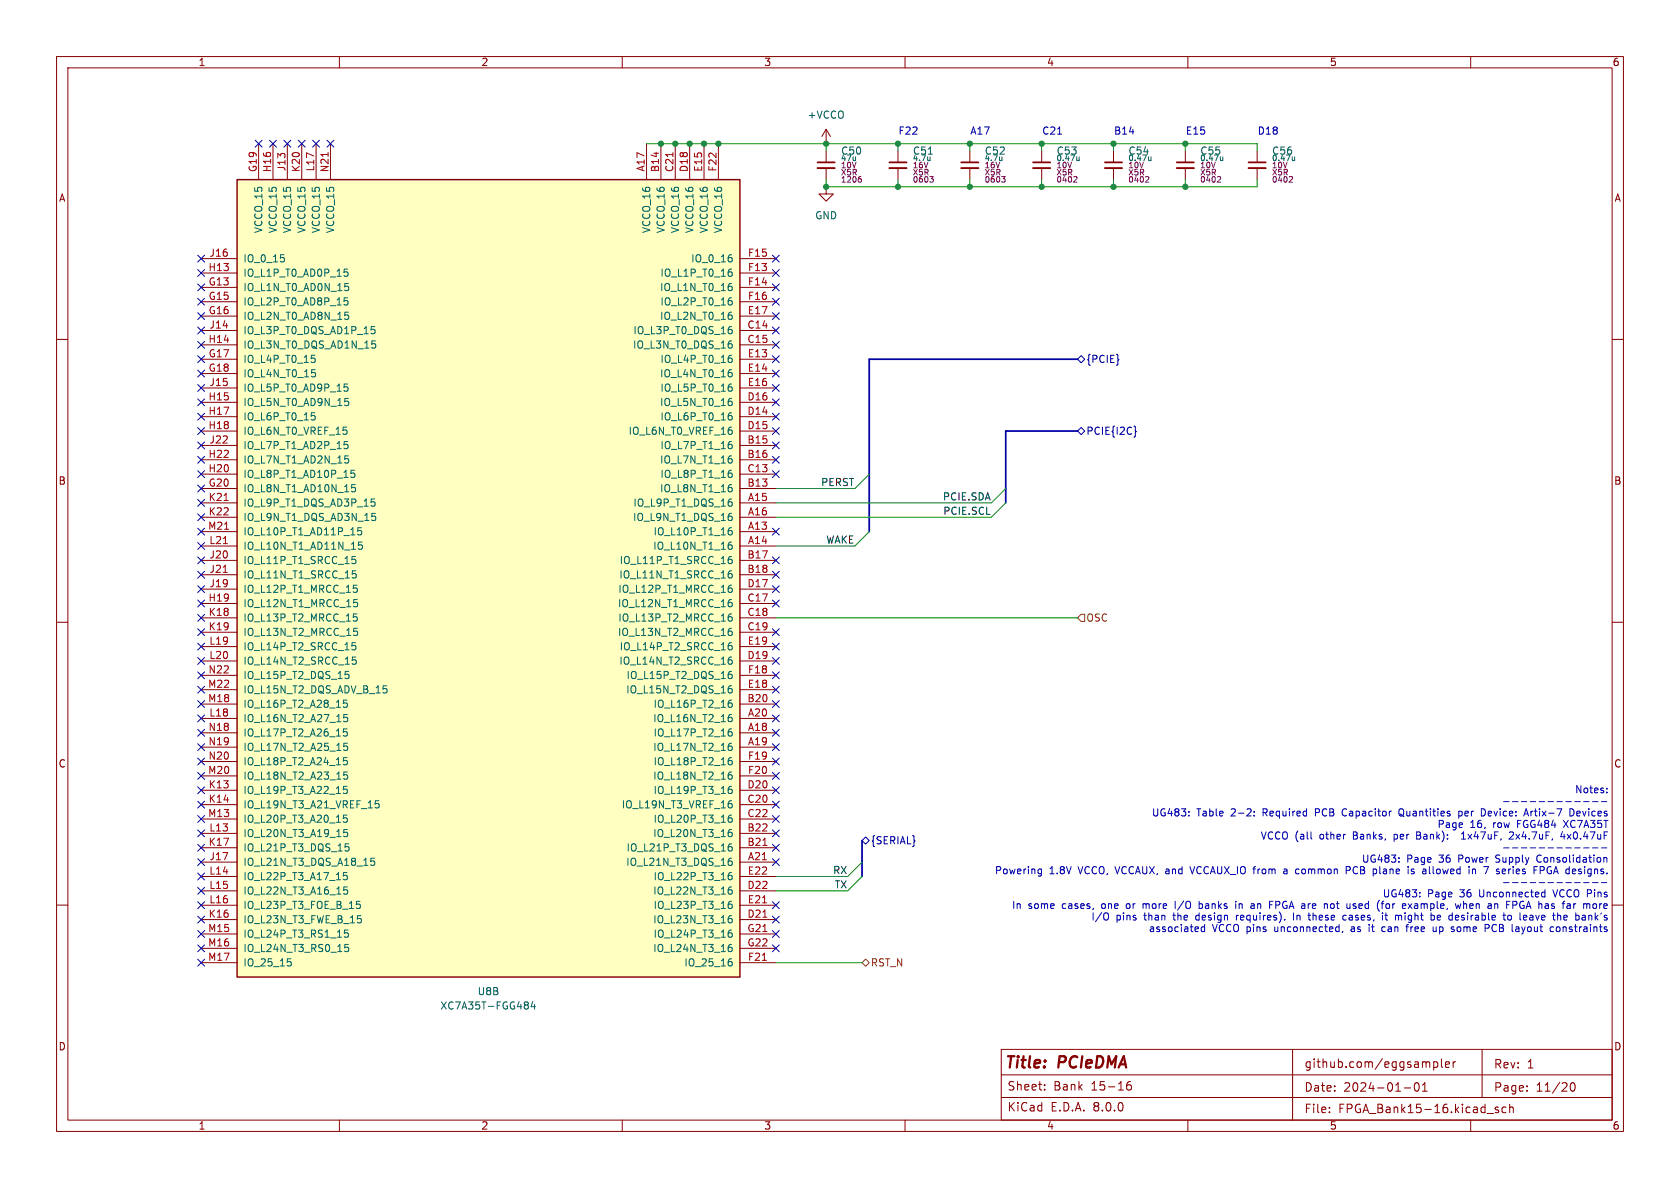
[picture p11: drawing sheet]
<svg xmlns="http://www.w3.org/2000/svg" width="297mm" height="210mm" viewBox="0 0 297 210" stroke-linecap="round" stroke-linejoin="round" font-family="sans-serif">
<g fill="none" stroke="#840000" stroke-width=".18">
<path d="M10 10h277v190h-277zM12 12h273v186h-273zM60 10v2M110 10v2M160 10v2M210 10v2M260 10v2M209.5 26.7v2M209.5 29.7v2.1M10 60h2M285 60h2M10 110h2"/>
<path d="M285 110h2M10 160h2M60 198v2M110 198v2M160 198v2M177 194h108M177 190h108M177 185.5h108v12.5h-108zM184.7 192.6v.1M184.7 191.8v.1M199.9 191.2a.59 .59 0 0 0-.7 .6v.6l.1 .2 .4 .1 .3-.1v-.5l-.1-.3h-.4l-.3 .3M210 198v2"/>
<path d="M228.5 185.5v12.5M235 196.6v.1M235 195.8v.1M248.2 192.3h1.2M250.2 191.5l.2-.1a.81 .81 0 0 1 .6 .6 .81 .81 0 0 1-.3 .8l-.2 .1a.81 .81 0 0 1-.3-1.4zM251.5 192.9h.8M251.5 191.8l.4-.4v1.5M253.5 187.7v1.5M253.5 187.8l.4-.1 .3 .3v.4l-.2 .2h-.5M254.8 187.2v1.3l.2 .2M255.5 188.2l.8-.2-.1-.2-.4-.1-.3 .2 .1 .7h.6M256.9 187.7v1"/>
<path d="M257.3 187.7l-.3 .1-.1 .2M260 198v2M262 185.5v8.5M262.9 196.8h1.1M264.9 195.8l-.4-.1-.2 .2 .1 .2 .5 .2v.3h-.6M266.2 195.8l-.4-.1-.3 .3v.4l.2 .2h.5M266.9 195.8l.2-.1 .4 .1v.9M266.9 195.2v1.5M270 192.8v.1M270 192v.1M277.8 191.5l.2-.1a.8 .8 0 0 1 .5 .7 .8 .8 0 0 1-.5 .8 .99 .99 0 0 1-.2-1.4z"/>
</g>
<path d="M208 29.7h3.1" fill="none" stroke="#840000" stroke-width=".33"/>
<path d="M208 28.7h3.1" fill="none" stroke="#840000" stroke-width=".3"/>
<path d="M216.2 27.7v.7M216.2 28.3l-.3 .1" fill="none" stroke="#006464" stroke-width=".18"/>
<path d="M215.4 31.2l.3 .1 .1 .2-.6 .7h.6" fill="none" stroke="#840084" stroke-width=".18"/>
<path d="M41.9 31.8h88.9v140.9h-88.9z" fill="#ffffc2"/>
<path d="M41.9 31.8h88.9v140.9h-88.9z" fill="none" stroke="#840000" stroke-width=".25"/>
<g fill="none" stroke="#840000" stroke-width=".18">
<path d="M45.7 25.4v6.4M48.3 25.4v6.4M50.8 25.4v6.4M53.3 25.4v6.4M55.9 25.4v6.4M58.4 25.4v6.4M114.3 25.4v6.4M116.8 25.4v6.4M119.4 25.4v6.4M121.9 25.4v6.4M124.5 25.4v6.4M127 25.4v6.4"/>
<path d="M146 33v1.3h1.3l-1.3 1.3-1.2-1.3h1.2M146 33h.1M146 22.9v2.5M146 26.7v2M146 29.7v2.1M146 22.9l-.7 1.2M146 22.9l.8 1.2M158.7 26.7v2M158.7 29.7v2.1M171.4 26.7v2M171.4 29.7v2.1M184.1 26.7v2"/>
<path d="M184.1 29.7v2.1M196.8 26.7v2M196.8 29.7v2.1M222.2 26.7v2M222.2 29.7v2.1M35.6 58.4h6.3M35.6 55.9h6.3M35.6 48.3h6.3M35.6 50.8h6.3M35.6 45.7h6.3M35.6 53.3h6.3M130.8 58.4h6.4"/>
<path d="M130.8 55.9h6.4M130.8 48.3h6.4M130.8 50.8h6.4M130.8 45.7h6.4M130.8 53.3h6.4M35.6 78.7h6.3M35.6 61h6.3M35.6 73.7h6.3M35.6 76.2h6.3M35.6 71.1h6.3M35.6 63.5h6.3M35.6 66h6.3"/>
<path d="M35.6 68.6h6.3M130.8 78.7h6.4M130.8 61h6.4M130.8 73.7h6.4M130.8 76.2h6.4M130.8 71.1h6.4M130.8 63.5h6.4M130.8 66h6.4M130.8 68.6h6.4M35.6 94h6.3M35.6 96.5h6.3M35.6 88.9h6.3"/>
<path d="M35.6 91.4h6.3M35.6 86.4h6.3M35.6 81.3h6.3M35.6 99.1h6.3M35.6 83.8h6.3M130.8 94h6.4M130.8 96.5h6.4M130.8 88.9h6.4M130.8 91.4h6.4M130.8 86.4h6.4M130.8 81.3h6.4M130.8 99.1h6.4"/>
<path d="M130.8 83.8h6.4M35.6 101.6h6.3M35.6 106.7h6.3M35.6 109.2h6.3M35.6 111.8h6.3M35.6 104.1h6.3M35.6 116.8h6.3M35.6 114.3h6.3M35.6 119.4h6.3M130.8 101.6h6.4M130.8 106.7h6.4M130.8 109.2h6.4"/>
<path d="M130.8 111.8h6.4M130.8 104.1h6.4M130.8 116.8h6.4M130.8 114.3h6.4M130.8 119.4h6.4M35.6 129.5h6.3M35.6 132.1h6.3M35.6 127h6.3M35.6 124.5h6.3M35.6 139.7h6.3M35.6 121.9h6.3M35.6 134.6h6.3"/>
<path d="M35.6 137.2h6.3M130.8 129.5h6.4M130.8 132.1h6.4M130.8 127h6.4M130.8 124.5h6.4M130.8 139.7h6.4M130.8 121.9h6.4M130.8 134.6h6.4M130.8 137.2h6.4M35.6 152.4h6.3M35.6 149.9h6.3M35.6 147.3h6.3"/>
<path d="M35.6 142.2h6.3M35.6 144.8h6.3M35.6 157.5h6.3M35.6 154.9h6.3M130.8 152.4h6.4M130.8 149.9h6.4M130.8 147.3h6.4M130.8 142.2h6.4M130.8 144.8h6.4M130.8 157.5h6.4M130.8 154.9h6.4M35.6 162.6h6.3"/>
<path d="M35.6 160h6.3M35.6 170.2h6.3M35.6 165.1h6.3M35.6 167.6h6.3M130.8 162.6h6.4M130.8 160h6.4M130.8 170.2h6.4M130.8 165.1h6.4M130.8 167.6h6.4"/>
</g>
<g fill="none" stroke="#006464" stroke-width=".18">
<path d="M164.1 27.2h.7M164.4 27.7v.7M164.4 28.3l-.1 .1M177.1 27.7v.7M177.1 28.3l-.1 .1M190.8 27.7v.7M190.8 28.3l-.3 .1M203.5 28.3l-.3 .1M203.5 27.7v.7M228.9 28.3l-.3 .1M228.9 27.7v.7M50.2 45.6v.6"/>
<path d="M60.9 47.6h.6M60.9 52.6h.6M61 55.2h.6M61 48.1h.3l.2 .2-.1 .5h-.4M61 50.1h.6M61 53.1h.3l.2 .3-.1 .5h-.4M61.1 50.6h.3l.3 .2-.2 .5-.4 .1M61.1 55.7h.3l.3 .2-.2 .5-.4 .1M65.6 57.7h.6M65.8 58.2h.3l.2 .3-.1 .4-.4 .1M129 48.1h.3l.2 .2-.1 .4-.4 .1M129 53.1l.3 .1 .2 .2-.1 .4-.4 .1"/>
<path d="M129.1 57.7h.2M129.1 55.2h.2M129.1 47.6h.2M129.1 50.1h.2M129.1 52.6h.2M129.2 50.6l.3 .2v.3l-.3 .3M129.2 55.7l.3 .2v.3l-.3 .3M129.2 58.2l.3 .3v.3l-.3 .2M129.4 45.6v.6M55.1 73h.6M55.1 62.8h.6M55.1 65.3h.6"/>
<path d="M55.2 73.5h.3l.2 .2-.1 .5h-.4M55.2 63.3h.3l.2 .2-.1 .5-.4 .1M55.5 65.8l.3 .3v.3l-.3 .2M60.7 75.5h.6M60.9 78h.6M60.9 67.9h.6M61 78.5h.3l.2 .3-.1 .5h-.4M61 70.4h.6M61 68.4h.3l.2 .2-.1 .5-.4 .1M61.1 70.9h.3l.3 .3-.2 .4-.4 .1M61.2 76.1l.2 .1-.2 .5M65.8 60.3h.6"/>
<path d="M65.9 60.8h.3l.2 .2-.1 .5h-.4M129 63.3l.3 .1 .2 .1-.1 .5-.4 .1M129 68.4h.3l.2 .2-.1 .4-.4 .2M129 73.5h.3l.2 .2-.1 .4-.4 .1M129 78.5l.3 .1 .2 .2-.1 .4-.4 .1M129.1 78h.2M129.1 60.3h.2M129.1 73h.2M129.1 70.4h.2M129.1 62.8h.2M129.1 65.3h.2M129.1 67.9h.2"/>
<path d="M129.2 60.8l.3 .2v.3l-.3 .2M129.2 65.8l.3 .3v.3l-.3 .2M129.2 70.9l.3 .3v.3l-.3 .2M129.3 76.1l.2 .1-.2 .5M61 80.6h.6M61.1 81.1h.3l.3 .2-.2 .5-.4 .1M62.2 85.7h.6M62.2 86.2h.4l.3 .2-.2 .5h-.5M62.3 98.4h.6M62.4 98.9h.3l.2 .2-.1 .5h-.4M62.7 83.1h-.6l-.1 .6 .2-.1 .4 .1 .1 .2v.4l-.2 .1-.5-.1M63.9 93.3h-.6l-.1 .6 .2-.1h.4l.2 .2-.1 .4-.2 .2-.5-.2"/>
<path d="M64 95.8h-.6l-.1 .6 .2-.1 .5 .1 .1 .2-.1 .4-.2 .1-.5-.1M65.6 88.2h.6M65.8 90.7h.6M65.8 88.7h.3l.2 .2-.1 .5-.4 .1M65.9 91.2h.3l.2 .3-.1 .5h-.4M129 93.8h.3l.2 .2-.1 .4-.4 .2M129 83.6l.3 .1 .2 .2-.1 .4-.4 .1M129 96.3l.3 .1 .2 .2-.1 .4-.4 .1M129 98.9h.3l.2 .2-.1 .4-.4 .1M129.1 88.2h.2M129.1 90.7h.2M129.1 85.7h.2"/>
<path d="M129.1 80.6h.2M129.1 83.1h.2M129.2 81.1l.3 .2v.3l-.3 .3M129.2 86.2l.3 .2v.3l-.3 .2M129.2 88.7l.3 .2v.3l-.3 .3M129.2 91.2l.3 .3v.3l-.3 .2M129.3 93.3l-.3 .1M129.3 95.8l-.3 .1M129.3 98.4h-.3M61 118.7h.7M61.2 119.2h.3l.2 .2-.1 .5-.4 .1M62.3 113.6h.6"/>
<path d="M62.3 100.9h.6M62.3 116.1h.6M62.4 114.1h.3l.2 .2-.1 .5-.4 .1M62.4 101.4h.3l.3 .2-.1 .5-.5 .1M62.4 116.6h.3l.3 .3-.1 .5h-.5M62.5 108.5h.6M62.5 103.4h.6M62.6 106h.6M62.6 111.1h.6M62.6 109h.3l.3 .3-.2 .4-.4 .1M62.6 103.9h.3l.3 .3-.2 .5h-.4M62.7 106.5h.3l.2 .2v.4l-.5 .2"/>
<path d="M62.7 111.6h.3l.2 .2v.4l-.5 .1M129 101.4l.3 .1 .2 .1-.1 .5-.4 .1M129 103.9l.3 .1 .2 .2-.1 .4-.4 .1M129 106.5h.3l.2 .2-.1 .4-.4 .2M129 109l.3 .1 .2 .2-.1 .4-.4 .1M129 111.6h.3l.2 .2-.1 .4-.4 .1M129 114.1l.3 .1 .2 .1-.1 .5-.4 .1M129 116.6l.3 .1 .2 .2-.1 .4-.4 .1M129 119.2h.3l.2 .2-.1 .4-.4 .2M129.3 100.9l-.3 .1M129.3 106l-.3 .1M129.3 108.5l-.3 .1"/>
<path d="M129.3 111.1h-.3M129.3 103.4l-.3 .1M129.3 116.1l-.3 .1M129.3 113.6l-.3 .1M129.3 118.7l-.3 .1M61.4 128.8h-.7v.7l.2-.2 .4 .1 .1 .2v.4l-.2 .1-.5-.1M61.4 123.8h-.7v.6l.2-.1h.4l.1 .2v.4l-.2 .1-.5-.1M61.4 139h-.7v.6l.2-.1 .4 .1 .1 .1v.5l-.2 .1-.5-.1M61.4 133.9h-.7v.6l.2-.1 .4 .1 .1 .2v.4l-.2 .1-.5-.1M61.4 131.4h-.6l-.1 .6 .2-.1h.5l.1 .2-.1 .4-.2 .2-.5-.2M61.4 126.3h-.6l-.1 .6 .2-.1 .5 .1 .1 .1-.1 .5-.2 .1-.5-.1M61.4 136.5h-.6l-.1 .6 .2-.1h.5l.1 .2-.1 .4-.2 .1-.5-.1"/>
<path d="M67.8 121.2h.6M67.9 121.7h.3l.2 .3-.1 .4-.4 .1M129 121.7l.3 .1 .2 .2-.1 .4-.4 .1M129 124.3h.3l.2 .2-.1 .4-.4 .1M129 126.8l.3 .1 .2 .1-.1 .5-.4 .1M129 129.3l.3 .1 .2 .2-.1 .4-.4 .1M129 131.9h.3l.2 .2-.1 .4-.4 .2M129 134.4l.3 .1 .2 .2-.1 .4-.4 .1M129 137h.3l.2 .2-.1 .4-.4 .1M129 139.5l.3 .1 .2 .1-.1 .5-.4 .1M129.3 128.8l-.3 .1M129.3 131.4l-.3 .1"/>
<path d="M129.3 126.3l-.3 .1M129.3 123.8h-.3M129.3 139l-.3 .1M129.3 121.2l-.3 .1M129.3 133.9l-.3 .1M129.3 136.5h-.3M61 149.2h.7M61.2 149.7h.3l.2 .2-.1 .5h-.4M61.4 144.1h-.7v.6l.2-.1h.4l.1 .2v.4l-.2 .2-.5-.2M61.4 154.2h-.7v.7l.2-.2 .4 .1 .1 .2v.4l-.2 .1-.5-.1M61.4 146.6h-.6l-.1 .6 .2-.1 .5 .1 .1 .2-.1 .4-.2 .1-.5-.1M61.4 156.8h-.6l-.1 .6 .2-.1h.5l.1 .2-.1 .4-.2 .2-.5-.2"/>
<path d="M63 159.3h.6M63.2 159.8h.3l.2 .3-.1 .4-.4 .1M66.2 151.7h-.6l-.1 .6 .2-.1 .4 .1 .1 .1v.5l-.2 .1-.5-.1M66.4 141.5h.6M66.4 142.1l.4-.1 .2 .3-.1 .5h-.5M129 142l.3 .1 .2 .2-.1 .4-.4 .1M129 144.6h.3l.2 .2-.1 .4-.4 .2M129 147.1l.3 .1 .2 .2-.1 .4-.4 .1M129 149.7h.3l.2 .2-.1 .4-.4 .1M129 152.2l.3 .1 .2 .1-.1 .5-.4 .1M129 154.7l.3 .1 .2 .2-.1 .4-.4 .1M129 157.3h.3l.2 .2-.1 .4-.4 .2"/>
<path d="M129 159.8l.3 .1 .2 .2-.1 .4-.4 .1M129.1 141.5h.2M129.3 151.7l-.3 .1M129.3 149.2h-.3M129.3 146.6l-.3 .1M129.3 144.1l-.3 .1M129.3 156.8l-.3 .1M129.3 159.3l-.3 .1M129.3 154.2l-.3 .1M50.8 169.5h.6M50.9 170h.4l.2 .2-.1 .5-.5 .1M61.5 164.4h-.6v.6l.1-.1 .5 .1 .1 .1-.1 .5-.1 .1-.5-.1"/>
<path d="M61.6 166.9h-.6l-.1 .7 .2-.2 .4 .1 .2 .2-.1 .4-.2 .1-.5-.1M63.2 161.9h.6M63.3 162.4h.3l.3 .2-.1 .5h-.5M93.3 177.2v.3M93.3 177.8v.5M94.2 177l-.3 1h.8M94.5 177.5v.9M129 162.4h.3l.2 .2-.1 .4-.4 .1M129 164.9l.3 .1 .2 .1-.1 .5-.4 .1M129 167.4l.3 .1 .2 .2-.1 .4-.4 .1M129 170h.3l.2 .2-.1 .4-.4 .2M129.1 169.5h.2"/>
<path d="M129.3 161.9h-.3M129.3 164.4l-.3 .1M129.3 166.9l-.3 .1"/>
</g>
<path d="M58 26.9v.8M119 27v.7M39.5 96.1h.7M39.6 88.5h.7M39.7 93.6h.7M39.5 101.2h.7M134.8 159.6h.7M134.9 149.4h.7M134.8 169.8h.7M134.9 162.1h.7" fill="none" stroke="#a90000" stroke-width=".18"/>
<path d="M144.5 29.7h3.1M157.2 29.7h3.1M169.9 29.7h3.1M182.6 29.7h3.1M195.3 29.7h3.1M220.7 29.7h3.1" fill="none" stroke="#840000" stroke-width=".33"/>
<path d="M144.5 28.7h3.1M157.2 28.7h3.1M169.9 28.7h3.1M182.6 28.7h3.1M195.3 28.7h3.1M220.7 28.7h3.1" fill="none" stroke="#840000" stroke-width=".3"/>
<path d="M151.9 31.6l.4 .2-.1 .3-.3 .1M152 31.2h.2M164.4 31.2h.6l-.3 .4 .2 .1 .1 .3-.2 .2h-.3M177.1 31.2h.6l-.3 .4 .2 .1 .1 .3-.2 .2h-.3M190 31.2l.3 .1 .1 .2-.6 .7h.6M202.7 31.2l.3 .1 .1 .2-.6 .7h.6M228.1 31.2l.3 .1 .1 .2-.6 .7h.6" fill="none" stroke="#840084" stroke-width=".18"/>
<g fill="none" stroke="#000084" stroke-width=".18">
<path d="M45.1 24.8l1.2 1.2M46.3 24.8l-1.2 1.2M47.7 24.8l1.2 1.2M48.9 24.8l-1.2 1.2M50.2 24.8l1.2 1.2M51.4 24.8l-1.2 1.2M52.7 24.8l1.2 1.2M53.9 24.8l-1.2 1.2M55.3 24.8l1.2 1.2M56.5 24.8l-1.2 1.2M57.8 24.8l1.2 1.2M59 24.8l-1.2 1.2"/>
<path d="M35 55.3l1.2 1.2M35 50.2l1.2 1.2M35 52.7l1.2 1.2M35 57.8l1.2 1.2M35 47.7l1.2 1.2M35 45.1l1.2 1.2M36.2 55.3l-1.2 1.2M36.2 50.2l-1.2 1.2M36.2 52.7l-1.2 1.2M36.2 57.8l-1.2 1.2M36.2 45.1l-1.2 1.2M36.2 47.7l-1.2 1.2"/>
<path d="M136.6 52.7l1.2 1.2M136.6 50.2l1.2 1.2M136.6 47.7l1.2 1.2M136.6 45.1l1.2 1.2M136.6 55.3l1.2 1.2M136.6 57.8l1.2 1.2M137.8 52.7l-1.2 1.2M137.8 50.2l-1.2 1.2M137.8 47.7l-1.2 1.2M137.8 45.1l-1.2 1.2M137.8 55.3l-1.2 1.2M137.8 57.8l-1.2 1.2"/>
<path d="M35 62.9l1.2 1.2M35 68l1.2 1.2M35 78.1l1.2 1.2M35 70.5l1.2 1.2M35 73.1l1.2 1.2M35 75.6l1.2 1.2M35 60.4l1.2 1.2M35 65.4l1.2 1.2M36.2 62.9l-1.2 1.2M36.2 68l-1.2 1.2M36.2 78.1l-1.2 1.2M36.2 70.5l-1.2 1.2"/>
<path d="M36.2 73.1l-1.2 1.2M36.2 75.6l-1.2 1.2M36.2 60.4l-1.2 1.2M36.2 65.4l-1.2 1.2M136.6 70.5l1.2 1.2M136.6 65.4l1.2 1.2M136.6 60.4l1.2 1.2M136.6 75.6l1.2 1.2M136.6 78.1l1.2 1.2M136.6 62.9l1.2 1.2M136.6 68l1.2 1.2M136.6 73.1l1.2 1.2"/>
<path d="M137.8 70.5l-1.2 1.2M137.8 65.4l-1.2 1.2M137.8 60.4l-1.2 1.2M137.8 75.6l-1.2 1.2M137.8 78.1l-1.2 1.2M137.8 62.9l-1.2 1.2M137.8 68l-1.2 1.2M137.8 73.1l-1.2 1.2M190.5 76.2l.6-.6 .7 .6-.7 .6zM191.1 62.9l.7 .6-.7 .6-.6-.6zM200.5 75.3l.2 .2v.6l.2 .2-.2 .2v.6l-.2 .2M35 93.4l1.2 1.2"/>
<path d="M35 88.3l1.2 1.2M35 95.9l1.2 1.2M35 85.8l1.2 1.2M35 98.5l1.2 1.2M35 80.7l1.2 1.2M35 90.8l1.2 1.2M35 83.2l1.2 1.2M36.2 93.4l-1.2 1.2M36.2 88.3l-1.2 1.2M36.2 95.9l-1.2 1.2M36.2 85.8l-1.2 1.2M36.2 98.5l-1.2 1.2"/>
<path d="M36.2 80.7l-1.2 1.2M36.2 90.8l-1.2 1.2M36.2 83.2l-1.2 1.2M136.6 93.4l1.2 1.2M136.6 98.5l1.2 1.2M136.6 80.7l1.2 1.2M136.6 83.2l1.2 1.2M137.8 93.4l-1.2 1.2M137.8 98.5l-1.2 1.2M137.8 80.7l-1.2 1.2M137.8 83.2l-1.2 1.2M35 103.5l1.2 1.2"/>
<path d="M35 108.6l1.2 1.2M35 113.7l1.2 1.2M35 106.1l1.2 1.2M35 101l1.2 1.2M35 111.2l1.2 1.2M35 116.2l1.2 1.2M35 118.8l1.2 1.2M36.2 103.5l-1.2 1.2M36.2 108.6l-1.2 1.2M36.2 113.7l-1.2 1.2M36.2 106.1l-1.2 1.2M36.2 101l-1.2 1.2"/>
<path d="M36.2 111.2l-1.2 1.2M36.2 116.2l-1.2 1.2M36.2 118.8l-1.2 1.2M136.6 113.7l1.2 1.2M136.6 116.2l1.2 1.2M136.6 118.8l1.2 1.2M136.6 111.2l1.2 1.2M136.6 103.5l1.2 1.2M136.6 101l1.2 1.2M136.6 106.1l1.2 1.2M137.8 113.7l-1.2 1.2M137.8 116.2l-1.2 1.2"/>
<path d="M137.8 118.8l-1.2 1.2M137.8 111.2l-1.2 1.2M137.8 103.5l-1.2 1.2M137.8 101l-1.2 1.2M137.8 106.1l-1.2 1.2M35 139.1l1.2 1.2M35 131.5l1.2 1.2M35 134l1.2 1.2M35 136.6l1.2 1.2M35 121.3l1.2 1.2M35 126.4l1.2 1.2M35 123.9l1.2 1.2"/>
<path d="M35 128.9l1.2 1.2M36.2 139.1l-1.2 1.2M36.2 131.5l-1.2 1.2M36.2 134l-1.2 1.2M36.2 136.6l-1.2 1.2M36.2 121.3l-1.2 1.2M36.2 126.4l-1.2 1.2M36.2 123.9l-1.2 1.2M36.2 128.9l-1.2 1.2M136.6 128.9l1.2 1.2M136.6 121.3l1.2 1.2M136.6 136.6l1.2 1.2"/>
<path d="M136.6 139.1l1.2 1.2M136.6 126.4l1.2 1.2M136.6 131.5l1.2 1.2M136.6 123.9l1.2 1.2M136.6 134l1.2 1.2M137.8 128.9l-1.2 1.2M137.8 121.3l-1.2 1.2M137.8 136.6l-1.2 1.2M137.8 139.1l-1.2 1.2M137.8 126.4l-1.2 1.2M137.8 131.5l-1.2 1.2M137.8 123.9l-1.2 1.2"/>
<path d="M137.8 134l-1.2 1.2M35 141.6l1.2 1.2M35 149.3l1.2 1.2M35 146.7l1.2 1.2M35 144.2l1.2 1.2M35 151.8l1.2 1.2M35 154.3l1.2 1.2M35 159.4l1.2 1.2M35 156.9l1.2 1.2M36.2 151.8l-1.2 1.2M36.2 146.7l-1.2 1.2M36.2 159.4l-1.2 1.2"/>
<path d="M36.2 141.6l-1.2 1.2M36.2 149.3l-1.2 1.2M36.2 144.2l-1.2 1.2M36.2 154.3l-1.2 1.2M36.2 156.9l-1.2 1.2M136.6 151.8l1.2 1.2M136.6 149.3l1.2 1.2M136.6 159.4l1.2 1.2M136.6 141.6l1.2 1.2M136.6 146.7l1.2 1.2M136.6 144.2l1.2 1.2M137.8 151.8l-1.2 1.2"/>
<path d="M137.8 149.3l-1.2 1.2M137.8 159.4l-1.2 1.2M137.8 141.6l-1.2 1.2M137.8 146.7l-1.2 1.2M137.8 144.2l-1.2 1.2M152.4 148.6l.6-.6 .7 .6-.7 .6zM35 162l1.2 1.2M35 164.5l1.2 1.2M35 169.6l1.2 1.2M35 167l1.2 1.2M36.2 167l-1.2 1.2M36.2 162l-1.2 1.2"/>
<path d="M36.2 164.5l-1.2 1.2M36.2 169.6l-1.2 1.2M136.6 162l1.2 1.2M136.6 167l1.2 1.2M136.6 164.5l1.2 1.2M137.8 162l-1.2 1.2M137.8 167l-1.2 1.2M137.8 164.5l-1.2 1.2"/>
</g>
<path d="M191.1 108.6h.7v1.3h-.7l-.6-.7zM152.4 170.2l.6-.7 .7 .7-.7 .6z" fill="none" stroke="#725600" stroke-width=".18"/>
<g fill="none" stroke="#0000c2" stroke-width=".18">
<path d="M187 23.7h.7M284.1 139.4v.1M183.6 154.4h.5M183.6 153.7h.5M184.1 153.6v1l-.2 .3-.3-.1M202.1 159.8v.8M202.3 159.8l-.2 .1M207.8 159.3v1.3M210.2 144.1v.1M210.2 143.5v.1M210.4 153.2l.4 1.3M212 159.3v1.3"/>
<path d="M212 159.8h.4l.1 .1M218.5 159.3v.1M218.5 159.8v.8M219.1 159.8v.8M219.2 159.8l-.1 .1M221.5 159.8l.2 .1v.7M221.7 144.1v.1M221.7 143.5v.1M225.5 160h.5M226 159.3h-.5v1.3M227 153.7h.5M227.5 153.9l-.4 .1-.2 .2 .2 .3 .4-.1"/>
<path d="M229.5 153.6l.1 .1M229.6 154.4l-.1 .1M231.8 147.1v1l.1 .2M235.8 159.8h-.3l-.3 .2 .1 .5 .2 .1 .3-.1M237.5 143l-.2 .5 .2 .7M238 153.9l.6-.1 .1-.2v-.3l-.7-.1v1.3M239.7 159.8h-.3l-.2 .1 .1 .2 .4 .1v.3h-.5M245.6 159.8h-.3l-.3 .2 .1 .5h.5M247.3 151.6v.2M247.3 152.3v.1M247.5 143.9h.2M247.9 143a.43 .43 0 0 0-.6 .4v.4a.43 .43 0 0 0 .6 .4"/>
<path d="M248.9 159.8l.7 .8M249.6 159.8l-.7 .8M250 153.7l-.3-.1-.2 .2v.2l.5 .1v.3h-.5M250.5 147.7h.4M250.9 147.1h-.4v1.2h.4M251 158.4v.2M251 157.8v.1M252.7 153.2v1.1l.2 .2M257.9 143.4v1.3M257.9 143.5l.4-.1 .1 .1M258.4 148.3h.7M258.4 144.1l-.1 .1h-.4"/>
<path d="M258.6 147.2l.1-.1v1.2M258.7 159.3v1.3M258.7 159.9l.2-.1h.3l.1 .8M260.3 153.7l.2-.1 .3 .1 .1 .8M260.3 153.6v.9M261.9 143a.64 .64 0 0 1 .7 .6 .64 .64 0 0 1-.7 .6M265.8 141.7h1M265.8 149.9h1M265.8 156h1M267 147.1l-.2 .1M267.3 147.1l.3 .2M267.4 141.7h1"/>
<path d="M267.4 149.9h1M267.4 156h1M267.6 147.4l-.8 .9h.8M269 141.7h.9M269 149.9h.9M269 156h.9M269.1 159.3a.66 .66 0 0 0-.4 .7 .66 .66 0 0 0 .5 .6M269.4 144.2l.4-1.2 .4 1.2M269.5 143.9h.6M270.5 141.7h1M270.5 149.9h1M270.5 156h1"/>
<path d="M271.9 151.2l-.2 .5v.4l.2 .3M272.1 141.7h1M272.1 149.9h1M272.1 156h1M272.6 158.5h.5M272.6 157.8h.5M272.8 153.2l.2 .2v.3l-.7 .2M273.1 157.3v1.3M273.6 153.4l-.1 .3 .1 .6M273.7 141.7h.9M273.7 149.9h.9M273.7 156h.9"/>
<path d="M274.5 157.3l.4 1.3M275.2 141.7h1M275.2 149.9h1M275.2 156h1M276.2 147l-.3 .9h.8M276.5 147.5v.8M276.8 141.7h1M276.8 149.9h1M276.8 156h1M277.5 143a.64 .64 0 0 1 .8 .6 .64 .64 0 0 1-.8 .6zM278.4 141.7h1M278.4 149.9h1"/>
<path d="M278.4 156h1M280 141.7h.9M280 149.9h.9M280 156h.9M281.5 141.7h1M281.5 149.9h1M281.5 156h1M282.8 159.8v.8M283.1 141.7h1M283.1 149.9h1M283.1 156h1M283.2 159.8l-.4 .2"/>
<path d="M283.5 151.7l.2-.1h.3l.1 .8M284.1 140v.2M195.9 161.6v.9M211.5 161.9l-.1 .1 .1 .6M212.5 160.5l-.1 .1-.4-.1M213 163.4v1.3M213 163.9l-.4-.1-.2 .3 .1 .5h.5M218.6 161.8v.8M218.9 161.8l-.3 .2M221.7 160.5l-.4 .1M221.7 160.1h-.4M228.7 161.4v1.2"/>
<path d="M231.2 161.8h.5M231.6 162.6h.1M237.4 164.6l-.1 .3M237.5 162.5l.1 .1h.4M238 161.9l-.4-.1-.1 .1M239 163.8l-.1 .1M239 164.2l-.2 .2 .2 .3M242 163.8v.9M244.3 164.4l.2 .3 .4-.1M244.4 161.4v.1M244.8 161.8h.5M244.9 163.9l-.4-.1-.2 .3"/>
<path d="M245 161.4v1.1l.3 .1M247.4 161.8l.4 .2v.6M248.5 163.8h.5M250.1 160.2v.3M253.4 161.8l.2 .2v.4l-.2 .2M253.9 164.6l-.2 .1-.3-.1M253.9 163.8v.9M254.6 161.9l-.3-.1-.2 .2v.6h.5M254.7 162.1l-.6 .1M257.5 161.8h.2l.2 .2M257.7 163.9l-.1 .2 .1 .5M257.8 162.6h-.3"/>
<path d="M257.9 162.1l-.6 .1M263 163.4l.3 .3-.1 .3-.2 .1M264 163.5l-.2 .5v.4l.2 .2M265.7 161.8h.5M266.1 162.6h.1M266.7 161.9l.3-.1 .2 .2v.4l-.2 .2h-.3l-.2-.2zM270.5 161.9h.5M270.9 162.2h-.3l-.2 .1 .1 .3h.4M275.8 164.1l-.3-.3-.3 .1-.1 .2 .1 .5 .3 .1 .3-.3M277 161.9l-.4-.1-.1 .2v.6h.5M277.1 162.1l-.6 .1M280.9 161.8v.8"/>
<path d="M281.2 161.8l-.3 .1"/>
</g>
<path d="M190.5 63.5h-36.8v30.5M190.5 76.2h-12.7v12.7M152.4 148.6v6.3" fill="none" stroke="#000084" stroke-width=".3"/>
<g fill="none" stroke="#009600" stroke-width=".18">
<path d="M114.3 25.4h107.9v1.3M146 31.8v1.2h76.2v-1.2M146 25.4v1.3M158.7 25.4v1.3M158.7 31.8v1.2M171.4 25.4v1.3M171.4 31.8v1.2M184.1 25.4v1.3M184.1 31.8v1.2M196.8 25.4v1.3M196.8 31.8v1.2M209.5 25.4v1.3"/>
<path d="M209.5 31.8v1.2M153.7 83.8l-2.6 2.6h-13.9M153.7 94l-2.6 2.5h-13.9M177.8 88.9l-2.5 2.5h-38.1M177.8 86.4l-2.5 2.5h-38.1M137.2 109.2h53.3M152.4 152.4l-2.5 2.5h-12.7M152.4 154.9l-2.5 2.6h-12.7M137.2 170.2h15.2"/>
</g>
<g fill="#009600" stroke="#009600" stroke-width=".18">
<circle cx="158.7" cy="33" r=".46"/>
<circle cx="171.4" cy="25.4" r=".46"/>
<circle cx="171.4" cy="33" r=".46"/>
<circle cx="146" cy="25.4" r=".46"/>
<circle cx="146" cy="33" r=".46"/>
<circle cx="158.7" cy="25.4" r=".46"/>
<circle cx="127" cy="25.4" r=".46"/>
<circle cx="124.5" cy="25.4" r=".46"/>
<circle cx="121.9" cy="25.4" r=".46"/>
<circle cx="119.4" cy="25.4" r=".46"/>
<circle cx="116.8" cy="25.4" r=".46"/>
<circle cx="184.1" cy="33" r=".46"/>
<circle cx="209.5" cy="33" r=".46"/>
<circle cx="209.5" cy="25.4" r=".46"/>
<circle cx="196.8" cy="33" r=".46"/>
<circle cx="196.8" cy="25.4" r=".46"/>
<circle cx="184.1" cy="25.4" r=".46"/>
</g>
<g font-size="2.8" fill="#840000">
<text x="177.5" y="189.4">Title:</text>
<text x="187.2" y="189.4">PCIeDMA</text>
</g>
<g font-size="2.1" fill="#840000">
<text x="230.5" y="189">github.com/eggsampler</text>
<text x="264" y="189.1">Rev:</text>
<text x="269.9" y="189.1">1</text>
<text x="178" y="196.7">KiCad</text>
<text x="178" y="193">Sheet:</text>
<text x="185.7" y="196.7">E.D.A.</text>
<text x="186.2" y="193">Bank</text>
<text x="193" y="193">15-16</text>
<text x="193.3" y="196.7">8.0.0</text>
<text x="230.5" y="193.2">Date:</text>
<text x="230.5" y="197">File:</text>
<text x="236.6" y="197">FPGA_Bank15-16.kicad_sch</text>
<text x="237.5" y="193.2">2024-01-01</text>
<text x="264" y="193.2">Page:</text>
<text x="271.5" y="193.2">11/20</text>
</g>
<g font-size="1.8" fill="#840000">
<text x="35" y="11.9">1</text>
<text x="85" y="11.9">2</text>
<text x="135" y="11.9">3</text>
<text x="185" y="11.9">4</text>
<text x="235" y="11.9">5</text>
<text x="285" y="11.9">6</text>
<text x="10.3" y="35.9">A</text>
<text x="285.3" y="35.9">A</text>
<text x="10.3" y="85.9">B</text>
<text x="285.3" y="85.9">B</text>
<text x="10.3" y="135.9">C</text>
<text x="285.3" y="135.9">C</text>
<text x="10.3" y="185.9">D</text>
<text x="285.3" y="185.9">D</text>
<text x="35" y="199.9">1</text>
<text x="85" y="199.9">2</text>
<text x="135" y="199.9">3</text>
<text x="185" y="199.9">4</text>
<text x="235" y="199.9">5</text>
<text x="285" y="199.9">6</text>
</g>
<g font-size="1.8" fill="#006464">
<text x="142.7" y="21.2">+VCCO</text>
<text x="148.6" y="27.5">C50</text>
<text x="161.3" y="27.5">C51</text>
<text x="174" y="27.5">C52</text>
<text x="186.7" y="27.5">C53</text>
<text x="199.4" y="27.5">C54</text>
<text x="212.1" y="27.5">C55</text>
<text x="224.8" y="27.5">C56</text>
<text x="46.6" y="41.3" transform="rotate(-90 46.6 41.3)">VCCO_15</text>
<text x="49.1" y="41.3" transform="rotate(-90 49.1 41.3)">VCCO_15</text>
<text x="51.7" y="41.3" transform="rotate(-90 51.7 41.3)">VCCO_15</text>
<text x="54.2" y="41.3" transform="rotate(-90 54.2 41.3)">VCCO_15</text>
<text x="56.7" y="41.3" transform="rotate(-90 56.7 41.3)">VCCO_15</text>
<text x="59.3" y="41.3" transform="rotate(-90 59.3 41.3)">VCCO_15</text>
<text x="115.2" y="41.3" transform="rotate(-90 115.2 41.3)">VCCO_16</text>
<text x="117.7" y="41.3" transform="rotate(-90 117.7 41.3)">VCCO_16</text>
<text x="120.2" y="41.3" transform="rotate(-90 120.2 41.3)">VCCO_16</text>
<text x="122.8" y="41.3" transform="rotate(-90 122.8 41.3)">VCCO_16</text>
<text x="125.3" y="41.3" transform="rotate(-90 125.3 41.3)">VCCO_16</text>
<text x="127.9" y="41.3" transform="rotate(-90 127.9 41.3)">VCCO_16</text>
<text x="144" y="39">GND</text>
<text x="42.9" y="46.6">IO_0_15</text>
<text x="122.1" y="46.6">IO_0_16</text>
<text x="42.9" y="51.7">IO_L1N_T0_AD0N_15</text>
<text x="42.9" y="49.1">IO_L1P_T0_AD0P_15</text>
<text x="116.6" y="51.7">IO_L1N_T0_16</text>
<text x="116.6" y="49.1">IO_L1P_T0_16</text>
<text x="42.9" y="54.2">IO_L2P_T0_AD8P_15</text>
<text x="42.9" y="56.7">IO_L2N_T0_AD8N_15</text>
<text x="42.9" y="59.3">IO_L3P_T0_DQS_AD1P_15</text>
<text x="111.9" y="59.3">IO_L3P_T0_DQS_16</text>
<text x="116.6" y="56.7">IO_L2N_T0_16</text>
<text x="116.6" y="54.2">IO_L2P_T0_16</text>
<text x="42.9" y="64.4">IO_L4P_T0_15</text>
<text x="42.9" y="61.8">IO_L3N_T0_DQS_AD1N_15</text>
<text x="111.8" y="61.8">IO_L3N_T0_DQS_16</text>
<text x="116.6" y="64.4">IO_L4P_T0_16</text>
<text x="42.9" y="66.9">IO_L4N_T0_15</text>
<text x="42.9" y="72">IO_L5N_T0_AD9N_15</text>
<text x="42.9" y="69.4">IO_L5P_T0_AD9P_15</text>
<text x="116.6" y="72">IO_L5N_T0_16</text>
<text x="116.6" y="66.9">IO_L4N_T0_16</text>
<text x="116.6" y="69.4">IO_L5P_T0_16</text>
<text x="42.9" y="74.5">IO_L6P_T0_15</text>
<text x="42.9" y="77.1">IO_L6N_T0_VREF_15</text>
<text x="111" y="77.1">IO_L6N_T0_VREF_16</text>
<text x="116.6" y="74.5">IO_L6P_T0_16</text>
<text x="42.9" y="82.1">IO_L7N_T1_AD2N_15</text>
<text x="42.9" y="79.6">IO_L7P_T1_AD2P_15</text>
<text x="116.6" y="82.1">IO_L7N_T1_16</text>
<text x="116.6" y="79.6">IO_L7P_T1_16</text>
<text x="42.9" y="87.2">IO_L8N_T1_AD10N_15</text>
<text x="42.9" y="84.7">IO_L8P_T1_AD10P_15</text>
<text x="42.9" y="89.8">IO_L9P_T1_DQS_AD3P_15</text>
<text x="111.9" y="89.8">IO_L9P_T1_DQS_16</text>
<text x="116.6" y="87.2">IO_L8N_T1_16</text>
<text x="116.6" y="84.7">IO_L8P_T1_16</text>
<text x="42.9" y="92.3">IO_L9N_T1_DQS_AD3N_15</text>
<text x="42.9" y="94.8">IO_L10P_T1_AD11P_15</text>
<text x="111.8" y="92.3">IO_L9N_T1_DQS_16</text>
<text x="115.4" y="94.8">IO_L10P_T1_16</text>
<text x="42.9" y="99.9">IO_L11P_T1_SRCC_15</text>
<text x="42.9" y="97.4">IO_L10N_T1_AD11N_15</text>
<text x="109.5" y="99.9">IO_L11P_T1_SRCC_16</text>
<text x="115.4" y="97.4">IO_L10N_T1_16</text>
<text x="42.9" y="107.5">IO_L12N_T1_MRCC_15</text>
<text x="42.9" y="105">IO_L12P_T1_MRCC_15</text>
<text x="42.9" y="102.5">IO_L11N_T1_SRCC_15</text>
<text x="109.1" y="107.5">IO_L12N_T1_MRCC_16</text>
<text x="109.2" y="105">IO_L12P_T1_MRCC_16</text>
<text x="109.4" y="102.5">IO_L11N_T1_SRCC_16</text>
<text x="42.9" y="110.1">IO_L13P_T2_MRCC_15</text>
<text x="42.9" y="112.6">IO_L13N_T2_MRCC_15</text>
<text x="109.1" y="112.6">IO_L13N_T2_MRCC_16</text>
<text x="109.2" y="110.1">IO_L13P_T2_MRCC_16</text>
<text x="42.9" y="115.2">IO_L14P_T2_SRCC_15</text>
<text x="42.9" y="117.7">IO_L14N_T2_SRCC_15</text>
<text x="109.4" y="117.7">IO_L14N_T2_SRCC_16</text>
<text x="109.5" y="115.2">IO_L14P_T2_SRCC_16</text>
<text x="42.9" y="125.3">IO_L16P_T2_A28_15</text>
<text x="42.9" y="122.8">IO_L15N_T2_DQS_ADV_B_15</text>
<text x="42.9" y="120.2">IO_L15P_T2_DQS_15</text>
<text x="110.6" y="122.8">IO_L15N_T2_DQS_16</text>
<text x="110.7" y="120.2">IO_L15P_T2_DQS_16</text>
<text x="115.4" y="125.3">IO_L16P_T2_16</text>
<text x="42.9" y="127.9">IO_L16N_T2_A27_15</text>
<text x="42.9" y="130.4">IO_L17P_T2_A26_15</text>
<text x="115.4" y="127.9">IO_L16N_T2_16</text>
<text x="115.4" y="130.4">IO_L17P_T2_16</text>
<text x="42.9" y="132.9">IO_L17N_T2_A25_15</text>
<text x="42.9" y="135.5">IO_L18P_T2_A24_15</text>
<text x="115.4" y="132.9">IO_L17N_T2_16</text>
<text x="115.4" y="135.5">IO_L18P_T2_16</text>
<text x="42.9" y="140.6">IO_L19P_T3_A22_15</text>
<text x="42.9" y="143.1">IO_L19N_T3_A21_VREF_15</text>
<text x="42.9" y="138">IO_L18N_T2_A23_15</text>
<text x="109.8" y="143.1">IO_L19N_T3_VREF_16</text>
<text x="115.4" y="138">IO_L18N_T2_16</text>
<text x="115.4" y="140.6">IO_L19P_T3_16</text>
<text x="42.9" y="148.2">IO_L20N_T3_A19_15</text>
<text x="42.9" y="145.6">IO_L20P_T3_A20_15</text>
<text x="115.4" y="148.2">IO_L20N_T3_16</text>
<text x="115.4" y="145.6">IO_L20P_T3_16</text>
<text x="42.9" y="153.3">IO_L21N_T3_DQS_A18_15</text>
<text x="42.9" y="150.7">IO_L21P_T3_DQS_15</text>
<text x="42.9" y="155.8">IO_L22P_T3_A17_15</text>
<text x="110.6" y="153.3">IO_L21N_T3_DQS_16</text>
<text x="110.7" y="150.7">IO_L21P_T3_DQS_16</text>
<text x="115.4" y="155.8">IO_L22P_T3_16</text>
<text x="42.9" y="158.3">IO_L22N_T3_A16_15</text>
<text x="42.9" y="160.9">IO_L23P_T3_FOE_B_15</text>
<text x="115.4" y="158.3">IO_L22N_T3_16</text>
<text x="115.4" y="160.9">IO_L23P_T3_16</text>
<text x="42.9" y="163.4">IO_L23N_T3_FWE_B_15</text>
<text x="42.9" y="166">IO_L24P_T3_RS1_15</text>
<text x="115.4" y="163.4">IO_L23N_T3_16</text>
<text x="115.4" y="166">IO_L24P_T3_16</text>
<text x="42.9" y="168.5">IO_L24N_T3_RS0_15</text>
<text x="42.9" y="171">IO_25_15</text>
<text x="115.4" y="168.5">IO_L24N_T3_16</text>
<text x="120.9" y="171">IO_25_16</text>
<text x="77.8" y="178.7">XC7A35T-FGG484</text>
<text x="84.4" y="176.1">U8B</text>
</g>
<g font-size="1.8" fill="#0000c2">
<text x="158.7" y="23.9">F22</text>
<text x="171.4" y="23.9">A17</text>
<text x="184.1" y="23.9">C21</text>
<text x="196.8" y="23.9">B14</text>
<text x="209.5" y="23.9">E15</text>
<text x="222.2" y="23.9">D18</text>
<text x="278.4" y="140.3">Notes:</text>
<text x="203.5" y="144.4">UG483:</text>
<text x="211.5" y="144.4">Table</text>
<text x="217.7" y="144.4">2-2:</text>
<text x="222.8" y="148.5">VCCO (all</text>
<text x="223.5" y="144.4">Required</text>
<text x="233" y="144.4">PCB</text>
<text x="233.4" y="148.5">other</text>
<text x="237.9" y="144.4">Capacitor</text>
<text x="239.5" y="148.5">Banks,</text>
<text x="246.9" y="148.5">per</text>
<text x="248.2" y="144.4">Quantities</text>
<text x="251.1" y="148.5">Bank):</text>
<text x="254" y="146.4">Page</text>
<text x="258.9" y="144.4">per</text>
<text x="259.5" y="148.5">1x47uF,</text>
<text x="259.9" y="146.4">16,</text>
<text x="263.1" y="144.4">Device:</text>
<text x="264.1" y="146.4">row</text>
<text x="268.1" y="148.5">2x4.7uF,</text>
<text x="268.5" y="146.4">FGG484</text>
<text x="271" y="144.4">Artix-7</text>
<text x="276.9" y="146.4">XC7A35T</text>
<text x="277.4" y="148.5">4x0.47uF</text>
<text x="279.2" y="144.4">Devices</text>
<text x="175.8" y="154.6">Powering</text>
<text x="185.5" y="154.6">1.8V</text>
<text x="190.8" y="154.6">VCCO, VCCAUX, and</text>
<text x="211.1" y="154.6">VCCAUX_IO from</text>
<text x="228" y="154.6">a</text>
<text x="230.3" y="154.6">common</text>
<text x="239.4" y="154.6">PCB</text>
<text x="240.7" y="152.6">UG483:</text>
<text x="244.4" y="154.6">plane</text>
<text x="248.7" y="152.6">Page</text>
<text x="250.8" y="154.6">is</text>
<text x="253.6" y="154.6">allowed</text>
<text x="254.5" y="152.6">36</text>
<text x="258.1" y="152.6">Power</text>
<text x="261.9" y="154.6">in</text>
<text x="264.9" y="154.6">7</text>
<text x="264.9" y="152.6">Supply</text>
<text x="267.2" y="154.6">series</text>
<text x="272.4" y="152.6">Consolidation</text>
<text x="274" y="154.6">FPGA designs.</text>
<text x="178.8" y="160.8">In</text>
<text x="181.7" y="160.8">some</text>
<text x="187.9" y="160.8">cases,</text>
<text x="195" y="160.8">one</text>
<text x="199.6" y="160.8">or</text>
<text x="202.7" y="160.8">more</text>
<text x="208.6" y="160.8">I/O</text>
<text x="213" y="160.8">banks</text>
<text x="219.7" y="160.8">in</text>
<text x="222.6" y="160.8">an</text>
<text x="226.1" y="160.8">FPGA are</text>
<text x="236.2" y="160.8">not</text>
<text x="240.4" y="160.8">used</text>
<text x="244.4" y="158.7">UG483:</text>
<text x="245.9" y="160.8">(for</text>
<text x="250.6" y="160.8">example,</text>
<text x="252.4" y="158.7">Page</text>
<text x="258.2" y="158.7">36</text>
<text x="260.3" y="160.8">when</text>
<text x="261.8" y="158.7">Unconnected</text>
<text x="266.1" y="160.8">an</text>
<text x="269.6" y="160.8">FPGA has</text>
<text x="275.1" y="158.7">VCCO Pins</text>
<text x="280" y="160.8">far</text>
<text x="283.8" y="160.8">more</text>
<text x="193" y="162.8">I/O</text>
<text x="197.5" y="162.8">pins</text>
<text x="202.6" y="162.8">than</text>
<text x="203.2" y="164.9">associated</text>
<text x="207.9" y="162.8">the</text>
<text x="212.1" y="162.8">design</text>
<text x="214.5" y="164.9">VCCO pins</text>
<text x="219.4" y="162.8">requires).</text>
<text x="225.8" y="164.9">unconnected,</text>
<text x="229.7" y="162.8">In</text>
<text x="232.6" y="162.8">these</text>
<text x="238.9" y="162.8">cases,</text>
<text x="239.5" y="164.9">as</text>
<text x="242.9" y="164.9">it</text>
<text x="245.4" y="164.9">can</text>
<text x="246" y="162.8">it</text>
<text x="248.5" y="162.8">might</text>
<text x="249.9" y="164.9">free</text>
<text x="254.8" y="164.9">up</text>
<text x="255" y="162.8">be</text>
<text x="258.2" y="164.9">some</text>
<text x="258.4" y="162.8">desirable</text>
<text x="264.4" y="164.9">PCB</text>
<text x="268.3" y="162.8">to</text>
<text x="269.4" y="164.9">layout</text>
<text x="271.4" y="162.8">leave</text>
<text x="276.3" y="164.9">constraints</text>
<text x="277.5" y="162.8">the</text>
<text x="281.6" y="162.8">bank's</text>
</g>
<g font-size="1.8" fill="#a90000">
<text x="45.5" y="30.5" transform="rotate(-90 45.5 30.5)">G19</text>
<text x="48" y="30.6" transform="rotate(-90 48 30.6)">H16</text>
<text x="50.5" y="30.4" transform="rotate(-90 50.5 30.4)">J13</text>
<text x="53.1" y="30.5" transform="rotate(-90 53.1 30.5)">K20</text>
<text x="55.6" y="30.4" transform="rotate(-90 55.6 30.4)">L17</text>
<text x="58.2" y="30.6" transform="rotate(-90 58.2 30.6)">N21</text>
<text x="114" y="30.4" transform="rotate(-90 114 30.4)">A17</text>
<text x="116.6" y="30.5" transform="rotate(-90 116.6 30.5)">B14</text>
<text x="119.1" y="30.5" transform="rotate(-90 119.1 30.5)">C21</text>
<text x="121.7" y="30.5" transform="rotate(-90 121.7 30.5)">D18</text>
<text x="124.2" y="30.5" transform="rotate(-90 124.2 30.5)">E15</text>
<text x="126.7" y="30.4" transform="rotate(-90 126.7 30.4)">F22</text>
<text x="36.9" y="45.5">J16</text>
<text x="132.1" y="45.5">F15</text>
<text x="36.8" y="48">H13</text>
<text x="36.8" y="50.5">G13</text>
<text x="36.8" y="53.1">G15</text>
<text x="132.1" y="48">F13</text>
<text x="132.1" y="50.5">F14</text>
<text x="132.1" y="53.1">F16</text>
<text x="36.8" y="55.6">G16</text>
<text x="36.9" y="58.2">J14</text>
<text x="132" y="58.2">C14</text>
<text x="132.1" y="55.6">E17</text>
<text x="36.8" y="60.7">H14</text>
<text x="36.8" y="63.2">G17</text>
<text x="36.8" y="65.8">G18</text>
<text x="132" y="60.7">C15</text>
<text x="132.1" y="63.2">E13</text>
<text x="132.1" y="65.8">E14</text>
<text x="36.8" y="70.9">H15</text>
<text x="36.9" y="68.3">J15</text>
<text x="132" y="70.9">D16</text>
<text x="132.1" y="68.3">E16</text>
<text x="36.8" y="73.4">H17</text>
<text x="36.8" y="75.9">H18</text>
<text x="132" y="73.4">D14</text>
<text x="132" y="75.9">D15</text>
<text x="36.8" y="83.6">H20</text>
<text x="36.8" y="81">H22</text>
<text x="36.9" y="78.5">J22</text>
<text x="132" y="78.5">B15</text>
<text x="132" y="81">B16</text>
<text x="132" y="83.6">C13</text>
<text x="36.8" y="86.1">G20</text>
<text x="36.8" y="88.6">K21</text>
<text x="132" y="86.1">B13</text>
<text x="132.1" y="88.6">A15</text>
<text x="36.7" y="93.7">M21</text>
<text x="36.8" y="91.2">K22</text>
<text x="132.1" y="93.7">A13</text>
<text x="132.1" y="91.2">A16</text>
<text x="36.9" y="96.3">L21</text>
<text x="36.9" y="98.8">J20</text>
<text x="36.9" y="101.3">J21</text>
<text x="132" y="98.8">B17</text>
<text x="132" y="101.3">B18</text>
<text x="132.1" y="96.3">A14</text>
<text x="36.8" y="106.4">H19</text>
<text x="36.9" y="103.9">J19</text>
<text x="132" y="106.4">C17</text>
<text x="132" y="103.9">D17</text>
<text x="36.8" y="109">K18</text>
<text x="36.8" y="111.5">K19</text>
<text x="132" y="109">C18</text>
<text x="132" y="111.5">C19</text>
<text x="36.8" y="119.1">N22</text>
<text x="36.9" y="114">L19</text>
<text x="36.9" y="116.6">L20</text>
<text x="132" y="116.6">D19</text>
<text x="132.1" y="114">E19</text>
<text x="132.1" y="119.1">F18</text>
<text x="36.7" y="124.2">M18</text>
<text x="36.7" y="121.7">M22</text>
<text x="132" y="124.2">B20</text>
<text x="132.1" y="121.7">E18</text>
<text x="36.8" y="129.3">N18</text>
<text x="36.8" y="131.8">N19</text>
<text x="36.9" y="126.7">L18</text>
<text x="132.1" y="129.3">A18</text>
<text x="132.1" y="131.8">A19</text>
<text x="132.1" y="126.7">A20</text>
<text x="36.7" y="136.9">M20</text>
<text x="36.8" y="134.4">N20</text>
<text x="132.1" y="134.4">F19</text>
<text x="132.1" y="136.9">F20</text>
<text x="36.8" y="139.4">K13</text>
<text x="36.8" y="142">K14</text>
<text x="132" y="142">C20</text>
<text x="132" y="139.4">D20</text>
<text x="36.7" y="144.5">M13</text>
<text x="36.8" y="149.6">K17</text>
<text x="36.9" y="147.1">L13</text>
<text x="132" y="149.6">B21</text>
<text x="132" y="147.1">B22</text>
<text x="132" y="144.5">C22</text>
<text x="36.9" y="154.7">L14</text>
<text x="36.9" y="152.1">J17</text>
<text x="132.1" y="154.7">E22</text>
<text x="132.1" y="152.1">A21</text>
<text x="36.9" y="157.2">L15</text>
<text x="36.9" y="159.8">L16</text>
<text x="132" y="157.2">D22</text>
<text x="132.1" y="159.8">E21</text>
<text x="36.7" y="164.8">M15</text>
<text x="36.7" y="167.4">M16</text>
<text x="36.8" y="162.3">K16</text>
<text x="132" y="162.3">D21</text>
<text x="132" y="164.8">G21</text>
<text x="132" y="167.4">G22</text>
<text x="36.7" y="169.9">M17</text>
<text x="132.1" y="169.9">F21</text>
</g>
<g font-size="1.8" fill="#000084">
<text x="192" y="64.4">{PCIE}</text>
<text x="192" y="77.1">PCIE{I2C}</text>
<text x="153.9" y="149.5">{SERIAL}</text>
</g>
<g font-size="1.8" fill="#0f0f0f">
<text x="145.1" y="86">PERST</text>
<text x="166.6" y="88.6">PCIE.SDA</text>
<text x="166.7" y="91.1">PCIE.SCL</text>
<text x="146" y="96.2">WAKE</text>
<text x="147.2" y="154.6">RX</text>
<text x="147.5" y="157.1">TX</text>
</g>
<g font-size="1.8" fill="#725600">
<text x="192" y="110.1">OSC</text>
<text x="153.9" y="171">RST_N</text>
</g>
<g font-size="1.4" fill="#840084">
<text x="148.5" y="28.7">47u</text>
<text x="148.5" y="29.9">10V</text>
<text x="161.2" y="29.9">16V</text>
<text x="173.9" y="29.9">16V</text>
<text x="186.6" y="29.9">10V</text>
<text x="199.3" y="29.9">10V</text>
<text x="212" y="29.9">10V</text>
<text x="224.7" y="29.9">10V</text>
<text x="148.5" y="31.2">X5R</text>
<text x="148.5" y="32.5">1206</text>
<text x="161.2" y="31.2">X5R</text>
<text x="161.2" y="32.5">0603</text>
<text x="173.9" y="31.2">X5R</text>
<text x="173.9" y="32.5">0603</text>
<text x="186.6" y="31.2">X5R</text>
<text x="186.6" y="32.5">0402</text>
<text x="199.3" y="31.2">X5R</text>
<text x="199.3" y="32.5">0402</text>
<text x="212" y="31.2">X5R</text>
<text x="212" y="32.5">0402</text>
<text x="224.7" y="31.2">X5R</text>
<text x="224.7" y="32.5">0402</text>
</g>
<g font-size="1.4" fill="#006464">
<text x="161.2" y="28.7">4.7u</text>
<text x="173.9" y="28.7">4.7u</text>
<text x="186.6" y="28.7">0.47u</text>
<text x="199.3" y="28.7">0.47u</text>
<text x="212" y="28.7">0.47u</text>
<text x="224.7" y="28.7">0.47u</text>
</g>
</svg>
